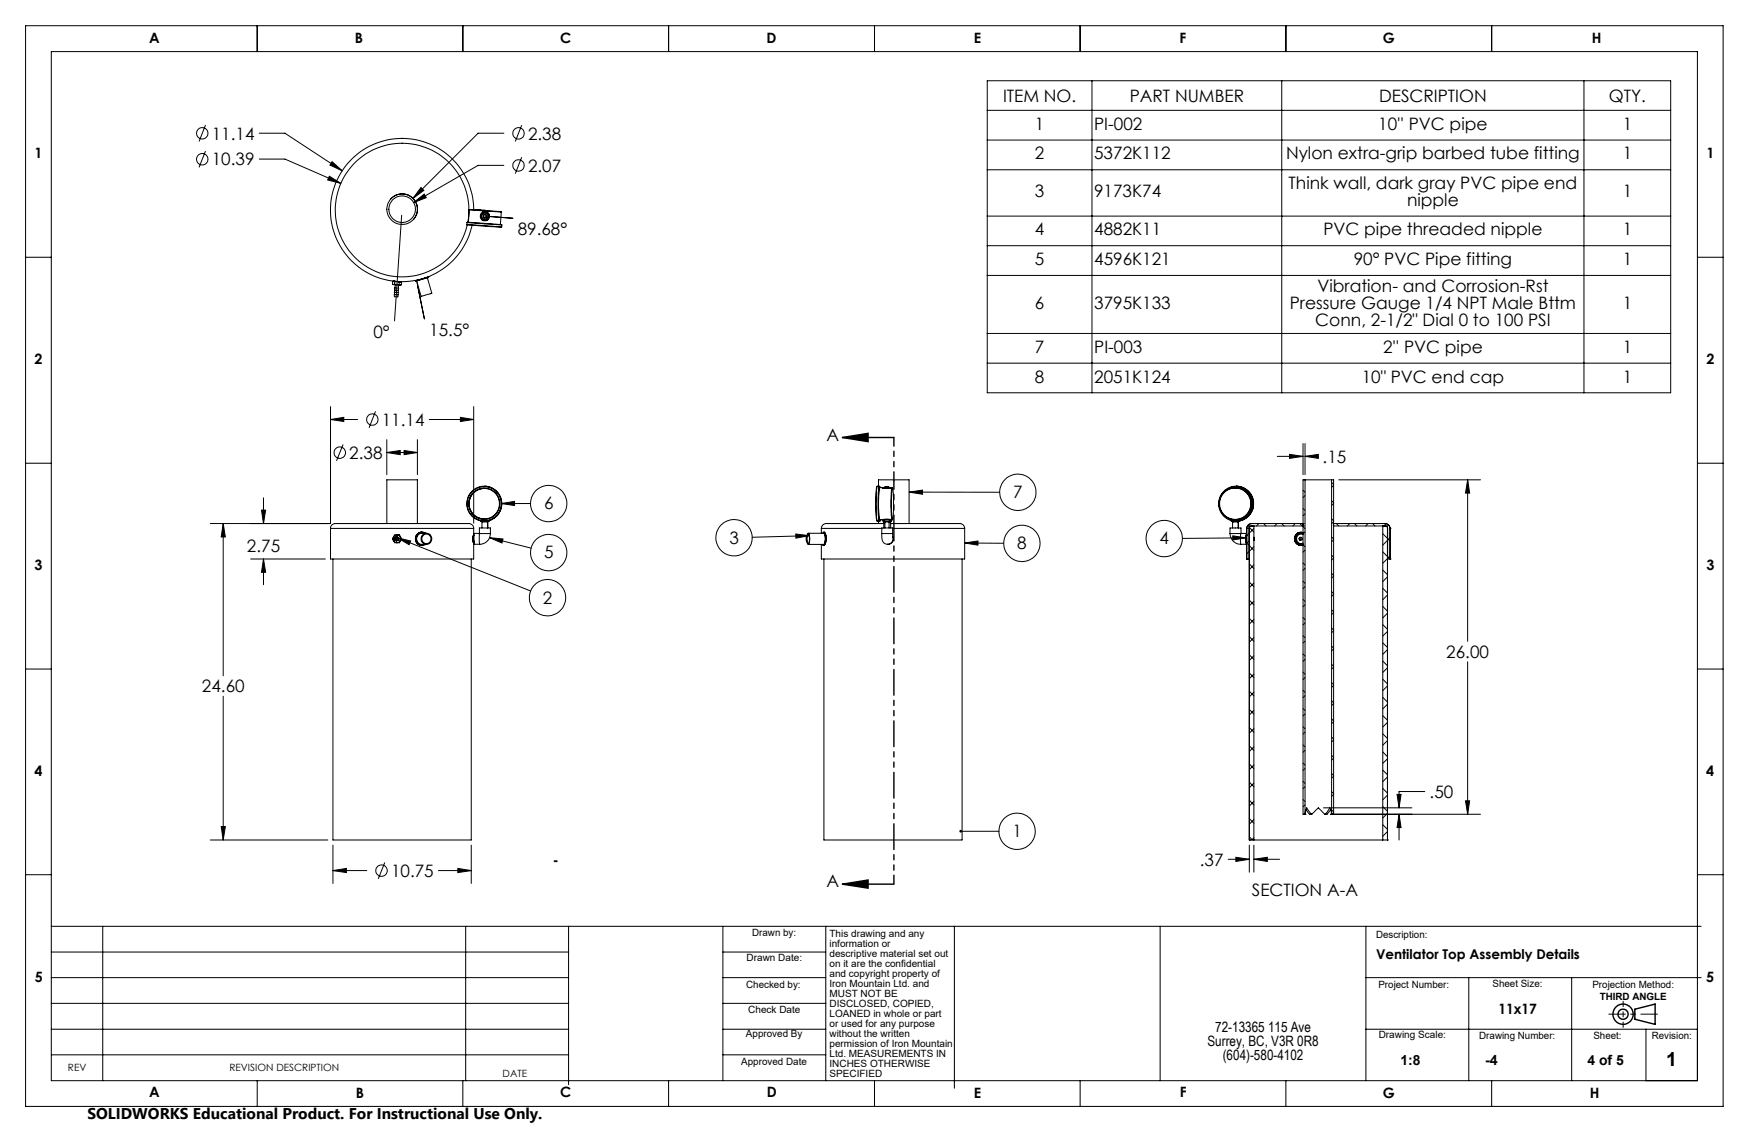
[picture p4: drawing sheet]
<svg xmlns="http://www.w3.org/2000/svg" width="432mm" height="279mm" viewBox="0 0 432 279" stroke-linecap="round" stroke-linejoin="round" font-family="sans-serif">
<g fill="none" stroke="#000" stroke-width=".35">
<path d="M208 108l6.3-1v2zM208 108h12.7M208 218.2l6.3-1v2zM208 218.2h12.7M403.6 249.1l5-1.3v5l-5-1.2z"/>
<circle cx="400.7" cy="250.3" r="2.5"/>
<circle cx="400.7" cy="250.3" r="1.25"/>
</g>
<path d="M397.2 250.3h12" fill="none" stroke="#000" stroke-width=".25" stroke-dasharray="15.2 1.3 1.3 1.3" stroke-dashoffset="11.1"/>
<path d="M400.7 247.1v6.5" fill="none" stroke="#000" stroke-width=".25" stroke-dasharray="15.2 1.3 1.3 1.3" stroke-dashoffset="13.9"/>
<g fill="none" stroke="#000" stroke-width=".25">
<path d="M6.3 6.4h419.1v266.7h-419.1zM12.7 12.7h406.4v254h-406.4zM63.5 6.4v6.3M114.3 6.4v6.3M165.1 6.4v6.3M215.9 6.4v6.3M243.7 19.9h168.8v77h-168.8zM266.7 6.4v6.3M269.6 19.9v77M316.4 19.9v77M317.5 6.4v6.3M368.3 6.4v6.3"/>
<path d="M391.1 19.9v77M50.7 30.9l-1.6 4M50.7 37.3l-1.6 4M64 32.9h6.3l14.2 9.3M64 39.3h6.3l13.8 6M82 39.9l2.5 2.3-3-1.5zM124.4 32.9h-6.4l-16 16.1M128.8 30.9l-1.6 4M128.8 38.8l-1.6 4.1M243.7 27.2h168.8M243.7 34.6h168.8M81.3 43.5l2.8 1.8-3.2-.9z"/>
<path d="M96.4 49.2a3.8 3.8 0 0 1 5.3-.5 3.8 3.8 0 0 1 .5 5.3M99.2 53.1l-1.8 26.1M102.1 50l2.6-2.1 .5 .9zM103.9 46.3l.7 .7-2.6 2zM115.3 55.4l7.2 .6h1.4M115.3 55.4l8.6 .6M115.3 54.9l8.6 .6M115.3 54.9v.5M115.5 54.9a16.5 16.5 0 0 0-21-18.9 16.5 16.5 0 0 0-6.9 27.4 16.5 16.5 0 0 0 27.4-6.7l.4-1.2M115.9 51.8l7.9 .6M115.9 51.8l-.3 3.1M116.9 51.8a17.7 17.7 0 0 0-25.5-15.8 17.7 17.7 0 0 0-3 29.9 17.7 17.7 0 0 0 28.2-10.3"/>
<path d="M117.2 51.8h1.3M118.5 51.8l1.3 .1M118.5 51.8v.1M119 54.1l.2 .1M119.1 54.3l.5 .2 .6-.1M119.2 52.5h-.1a.98 .98 0 0 0-.1 1.6M119.2 54.2l-.1 .1M119.2 54.2l1 .1M119.2 52.5l-.4 .9 .3 .6-.1 .1M119.2 52.3l.7-.1 .5 .2M119.2 52.3l.1 .1M119.2 52.3a1.18 1.18 0 0 0-.1 2"/>
<path d="M119.2 54.1v.1M119.3 52.4l1 .1M119.3 52.4v.2M119.3 52.4l-.1 .1M119.5 51.9h.3M119.7 53.3l6.9 .6-5.6-.5M119.8 51.9l.4 .1M120.1 54.2l.1 .1M120.2 54.3v.1M120.3 52.5l-.1 .1M120.3 54.2l-.1 .1M120.3 52.5l.1 .1"/>
<path d="M120.4 52.4l-.1 .1M120.4 52.4a1.18 1.18 0 0 1-.2 2M120.4 52.6a1.05 1.05 0 0 1-.1 1.6M120.4 52.6l-.1 .1a.85 .85 0 0 1-.1 1.4l.1 .1M123.8 52.4l-.3 3M123.9 55.5v.5M124.4 40.8h-6.4l-15.9 9.2M243.7 41.9h168.8M243.7 53.3h168.8M6.3 63.5h6.4M96.9 70.1l.3 .1M96.9 69.5v.6"/>
<path d="M97.2 70.2l.8 .1M97.2 69.4l.3 .1M97.2 69.4l.8 .1M97.2 69.4l-.3 .1M97.3 69.4h.1M97.4 72.7v.5l.8 .1 .1-.6M97.4 72.7h.9M97.4 70.2l.6 .1M97.4 70.2h-.2M97.4 72.1l1 .1-.2 .5M97.4 72.1v.6M97.5 71.6h.9l-.1 .6"/>
<path d="M97.5 71.6l-.1 .5M97.5 69.5l-.1 .7M97.5 71v.6M97.5 71l.9 .1-.1 .5M97.6 70.3l-.1 .7M98 70.3h.8M98 69.5l.8 .1M98 69.5h-.5M98 69.5l.6 .1M98.3 69.5h.1M98.3 69.5h.5M98.4 70.3v.8"/>
<path d="M98.5 70.2l-.5 .1M98.5 70.2l.3 .1M98.6 69.6l-.1 .6M98.8 69.6h.3M98.8 69.6h-.2M98.9 69.5h.1M98.9 69.5v.1M99.1 70.3h-.3M99.1 69.6v.7M102.6 69.3v.1M102.6 69.4h.1M102.6 69.2v.1"/>
<path d="M102.6 69.3h.1M103.3 69.1l-.7 .2M103.6 69l-1 .3M105.5 68.6l1.1 3.8-2.6 .8-1.1-3.9 1.9 9.4-1.7-8.1M105.7 68.4l.1 .1-3.2 .9M105.7 68.4l-3.1 1M105.7 68.3h.1M105.7 68.3l-.2 .1M105.7 68.3l-3.1 1.1M105.7 68.3v.1M243.7 60.6h168.8M243.7 68h168.8"/>
<path d="M419.1 63.5h6.3M243.7 82.3h168.8M243.7 89.6h168.8M6.3 114.3h6.4M81.6 103.5l3.3-.5v1zM81.6 100.4v28.8M81.6 103.5h6.7M84.7 109.7l-1.6 4M92.7 101.5l-1.6 4.1M95.5 111.7l3.3-.5v1zM95.5 108.5v8.7M95.5 111.7h7.5"/>
<path d="M95.5 111.7h.1M99.8 111.2l3.2 .5-3.2 .5zM103 108.5v8.7M106 103.5h10.9M113.7 103l3.2 .5-3.2 .5zM116.9 100.4v28.8M315.3 112.6h6.4M318.4 112.1l3.3 .5-3.3 .5zM321.7 109.5v7.7M322.2 112.6l3.3-.5v1zM322.2 109.5v7.7M322.2 112.6h3.1"/>
<path d="M322.2 118.4h6.6M322.2 118.4v82.6M322.2 118.4h-.5v82.6h.5M328.8 118.4h.4v82.6M328.8 119.1l.4 .5M328.8 118.4v82.6M329.2 119.8l-.4 .5M330.5 118.4h35M362.3 118.4l.5 3.3h-1zM362.3 118.4v39.9M419.1 114.3h6.3M51.9 129.2h29.6"/>
<path d="M55.1 129.2l.5 3.3h-1zM55.1 129.2v37.6M61.9 138h18.4M64.6 125.9h1l-.5 3.3zM65.1 138l.5 3.3h-1zM65.1 122.9v6.3M65.1 138v6.3M81.6 130.4a1.65 1.65 0 0 1 2.2-1.2h31.8a1.23 1.23 0 0 1 1.3 1.2M81.6 130.4v7.6h35.3v-4.2M81.6 130.4h35.3M82.2 138v69.3h34.1v-69.3M95.5 129.2v-10.8h7.5v10.8"/>
<path d="M97.2 133.5l.4 .4h.4M97.2 132.5v1M97.2 133.5l.2 .4h.6M97.2 132.5l-.3 .5 .3 .5M97.8 132.5a.49 .49 0 0 1 .5 .5 .49 .49 0 0 1-.5 .5M97.9 132.5a.5 .5 0 0 1 .5 .5 .5 .5 0 0 1-.5 .5M97.9 132.7l-.2 .3 .2 .3M98 132l.6 .2 .2 .3M98 132l-.6 .2-.2 .3M98 132h.5M98 133.9h.5M98 132h-.6l-.2 .5"/>
<path d="M98.1 132.8l3.3 .7-.4 .9zM98.1 132.8l32.9 13.1M98.5 132l.3 .5M98.5 132l.6 1M98.8 132.5l.3 .5M98.8 132.5v1M98.8 133.5l-.8 .4M98.8 133.5l-.3 .4M99.1 133l-.3 .5M99.1 133h.1M99.1 133l-.6 .9M102.6 133.1l.1 .5"/>
<path d="M102.7 132.4h.1M102.7 133.6h.1M102.7 132.4v1.2M103.1 131.8a1.52 1.52 0 0 1 1.9-.2 1.63 1.63 0 0 0-2.3 .8 1.63 1.63 0 0 0 1 2.2 1.68 1.68 0 0 1-.6-2.8zM104 131.3h.1M104 131.3a1.68 1.68 0 0 0-1.4 1.7 1.68 1.68 0 0 0 1.4 1.7M104 134.7h.1M105.1 134.4l-.8 .3-.6-.1M105.3 131.6h-1.1a1.38 1.38 0 0 0-1.3 1.4 1.38 1.38 0 0 0 1.3 1.4h1.1M116.9 132.2l-.2 .1v.8l.1 .7 .1-1.6 .1 1.6M116.9 132.5l-.2 .1 .1 1.2 .1-1.6v1.6M116.9 132.2h.1"/>
<path d="M116.9 133.8h.1M116.9 130.4l.1 3.4-.1-1.6M118.4 131.7h.1M118.4 131.7v-1.4h2.7v1.4M118.4 131.7h-1.3l-.2 1.3 .2 1.3h1.3M118.4 131.7v2.6M118.4 131.7h2.7M118.7 128.6l.9 .1M119.1 128.7v.1M119.6 120a4.3 4.3 0 0 1 4.3 4.3 4.3 4.3 0 0 1-4.3 4.4M119.6 120.5a3.8 3.8 0 0 0-3.8 3.8 3.8 3.8 0 0 0 3.8 3.8M120.3 128.7v.1"/>
<path d="M120.4 128.8h-1.4v1.5M120.4 128.8v1.5M120.8 128.5a.64 .64 0 0 1-.9 .2h-.3M120.9 132.7l3.3 .3-.3 1zM120.9 132.7l10.2 2.6M121.1 131.7a2.65 2.65 0 0 1-2.7 2.6M123.8 124.3l3.2-.5v1zM123.8 124.3h7.2M196.5 131.8l3.3 .4-3.3 .6zM199.2 132.6h-.2v.8h.2M199.4 131.7h.1a.66 .66 0 0 1 .4 .8v1a.51 .51 0 0 1 0 .5 .51 .51 0 0 1-.5 .3l-.3-1.2zM199.4 131.9a.5 .5 0 0 1 .4 .7l-.2 1.5a.9 .9 0 0 1-.4-1.2z"/>
<path d="M199.5 131.6h3.8a2.63 2.63 0 0 1 0 2.8h-3.8M199.8 132.2l-14.1 .4M202.8 130.4h14.9M202.8 130.4v1.2M203.1 131.6l.1-.2a.49 .49 0 0 1 .5 .2 .49 .49 0 0 1 0 .6l.1 1.3M203.1 134.4l.1 .2M203.3 134.7h.1M203.4 138v69.3h34.1v-69.3M203.4 131.3h.1M203.7 134.2l-.3 .5M203.7 134.2a.29 .29 0 0 1-.1 .4 .29 .29 0 0 1-.4 0M203.8 131.6l.2 1.3"/>
<path d="M203.8 133.5l-.2 1M203.8 133.5l-.1 .7M203.9 133.8v-1.3a.92 .92 0 0 0-.6-1.1 2.53 2.53 0 0 1 .5 2.7M216.4 120.2l-.2 5.5 .1 2.1 .3 .9M216.6 120l-.2 .2M216.6 120l-.2 1-.1 3.1 .1 3.5 .2 1.1M216.6 120h.5M216.6 128.7h.5M216.9 120v-1.6h7.5v10.8M216.9 128.7v.5M217.1 120l.1 .1M217.1 128.7h.1"/>
<path d="M217.1 120l-.3 2.8v4.2l.3 1.7M217.2 120.1l-.3 1.7v4.1l.1 2.2 .2 .5v-.2M217.2 120.1l.1 .3M217.2 128.4l-.1 .3M217.3 128.3l-.1 .1M217.7 131.7a2.18 2.18 0 0 0 1.2 2.6 1.36 1.36 0 0 0 1.4-.5 1.36 1.36 0 0 0 .1-1.4M217.7 131.7v-1.4h2.7v1.4M217.7 131.7h2.7M217.8 128.3l.2 .2M217.8 120.4h.2M217.8 120.4h-.7l-.2 3.2 .1 4.2 .2 .5h.6M217.8 120.4h.1"/>
<path d="M217.9 120.4h.1M218 120.4h.1M218 128.5v.2h2.1v-.2M218 128.5l.8-.2 1.2 .2M218.1 120.4h1.7zM218.1 120.4h.1M218.2 129.2h-14.1a1.23 1.23 0 0 0-1.3 1.2M218.4 128.7v.1M218.5 128.8h-.3v1.5M218.5 120.2h.9M218.5 128.8h1M218.5 120.2v.2"/>
<path d="M218.5 128.8v1.5M219.4 120.2v.2M219.5 128.8h.4v1.5M219.5 128.8v1.5M219.6 128.7v.1M219.9 129.2h17a1.22 1.22 0 0 1 1.3 1.2M219.9 120.4h.1M219.9 120.4h-1.9M220 128.5h.1M220.1 120.4h-.2M220.1 120.4h.1M220.2 128.3l-.2 .2"/>
<path d="M220.2 128.3l-1.5-.2-.9 .2M220.2 128.3h.1M220.2 120.4l.2 .1M220.2 128.3l-.1 .2M220.2 120.4l-.2 3.2 .2 4.7M220.3 120.5l.3 1.3v2.6a9 9 0 0 1-.3 3.8l-.2-3zM220.4 128.1l-.2 .2M220.4 131.7v1M220.4 130.4h17.8M220.4 132.6a1.32 1.32 0 0 1-1.3 1.7M224.4 121.5h22.4M224.4 121.5l3.4-.5v1z"/>
<path d="M238.2 134l3.2-.5v1zM238.2 130.4v7.6h-35.4v-3.6M238.2 134l9.6 .1M303.7 131.7a2.65 2.65 0 0 0 2.6 2.6M303.7 131.7h2.6M303.9 128.2l.1 .5h2.1v-.4M304 128.4a4.2 4.2 0 0 1-2.2-6.6 4.2 4.2 0 0 1 6.9 .2 4.2 4.2 0 0 1-2.6 6.4M304 128.3l.8 .2M304.2 120.4h.1M304.2 120.4h1.7M304.3 132.3l3.3 .5-3.3 .5zM304.4 128.7v.1"/>
<path d="M304.6 120.2h.9M304.6 120.2v.2M304.7 128.3h.5M304.7 128.3a4 4 0 0 1-3.1-6 4 4 0 0 1 6.7 0 4 4 0 0 1-3.1 6M304.7 128.3l.1 .2M304.8 128.5h.4M304.9 120.4h.1M305 120.4h.5M305.2 120h.1M305.2 128.3v.2M305.2 120a4.3 4.3 0 0 1 4.3 3.9 4.3 4.3 0 0 1-3.4 4.7 4.3 4.3 0 0 0 3.3-4.7 4.3 4.3 0 0 0-4.2-3.9zM305.2 120a4.3 4.3 0 0 0-4.3 3.7 4.3 4.3 0 0 0 3.1 4.8"/>
<path d="M305.5 120.2v.2M305.5 120.4l.6 .1M305.5 120.4l.7 .1-.3-.1M305.6 120.4h.3M305.6 128.7v.1M305.7 128.8h-1.4v1.5M305.7 128.8l.1 1.5M305.7 128.8v1.5M305.9 120.4a4 4 0 0 1 3.2 3.8 4 4 0 0 1-3 4M305.9 120.4v.1M306 128.2h.1M306.1 128.2v.1"/>
<path d="M306.1 128.2l.1-.1-1 .2M306.1 128.3l-.9 .2M306.3 131.7v2.6M306.3 134.3h1.4M306.4 131.7h-.1M306.4 131.7v-1.4h-2.7v1.4M306.4 131.7h1.3M307.6 133.1l.1 .7M307.6 132.8l-15.7 .1M307.7 132.3l.1 1.5M307.7 132.3l-.1 .8M307.7 132.2h.1"/>
<path d="M307.7 133.8h.1M307.7 132.2v1.6M307.7 132.2v.1M307.8 132.2l-.1-.5v2.6l.1-.4M307.8 138h.1M307.8 130.4h.1M307.8 138h.6M307.8 130.4v7.6M307.8 133.8h.1M307.8 134.1l1.8 1.7M308 129.8l.4 .4M308.4 138h.1"/>
<path d="M308.4 133.6v.1M308.4 139.2l1.2 1.1M308.4 130.2l1.2 1.1M309 129.2a1.2 1.2 0 0 0-1.2 1.2M309 129.2a1.24 1.24 0 0 0-1.2 1.2M309 129.8l-.4 .1-.2 .5M309 129.2h.1M309 129.2h12.7M309.6 129.8v77.5M309.6 130.5l-1.8 1.7M309.6 134.9l-1.8 1.8M309.6 139.4l-1.2 1.2"/>
<path d="M309.6 132.6v.8zM310.8 129.2l-.6 .6M312 129.2l.6 .6M315.3 129.2l-.6 .6M316.4 129.2l.6 .6M319.7 133.3a1.48 1.48 0 0 0 2 1.1M319.8 129.2l-.6 .6M320.1 131.8l-.4 .7v.8M320.1 131.8a1.62 1.62 0 0 0 .2 2.3M320.1 131.8l.8-.4 .8 .1a1.58 1.58 0 0 0-2.1 1.5 1.58 1.58 0 0 0 2.1 1.5l.5 .5M320.3 131.9l-.1 .1a1.56 1.56 0 0 0 .1 2.1M320.9 129.2l.6 .6"/>
<path d="M320.9 132.6a.37 .37 0 0 1 .3 .4 .37 .37 0 0 1-.3 .4M321.3 131.4h.1M321.3 131.4a1.59 1.59 0 0 0-1.7 1.6 1.59 1.59 0 0 0 1.7 1.6M321.3 134.6h.1M321.3 131.4a1.53 1.53 0 0 0-1.6 1.9M321.7 129.2h.1M321.7 129.8h.1M321.7 131.7a1.41 1.41 0 0 0-1.8 1.3 1.41 1.41 0 0 0 1.8 1.3M321.7 131.6a1.47 1.47 0 0 0-1.7 .7 1.47 1.47 0 0 0 .3 1.8M321.7 131.9a1.15 1.15 0 0 0-1.6 1.1 1.15 1.15 0 0 0 1.6 1.1M321.7 129.8h-13.3v77.5M321.7 121l.5 .5"/>
<path d="M321.7 139l.5 .5M321.7 130l.5 .5M321.7 125.5l.5 .5M322.2 135.8l-.5 .5M322.2 122.3l-.5 .5M322.2 126.8l-.5 .5M322.2 131.3l-.5 .5M328.8 128.1l.4 .5M328.8 123.6l.4 .5M328.8 137.1l.4 .4M328.8 132.5l.4 .5M329.2 129.2h12.8"/>
<path d="M329.2 129.8h13.3v77.5M329.2 128.7l-.4 .5M329.2 124.2l-.4 .5M329.2 137.7l-.4 .5M329.2 133.2l-.4 .5M329.9 129.2l.6 .6M333.2 129.2l-.6 .6M334.4 129.2l.6 .6M337.7 129.2l-.6 .6M338.9 129.2l.6 .6M341.4 129.8v77.5M341.4 136.2l1.7 1.8"/>
<path d="M341.4 131.7l1.1 1.2M342 129.2a1.2 1.2 0 0 1 1.2 1.2M342 129.8l.4 .2 .2 .4v7.6M342 129.2h.1a1.22 1.22 0 0 1 1.1 1.2M342 129.2h.1M342.2 129.3l-.8 .8M342.5 133.4l-1.1 1.1M342.5 137.9l-1.1 1.1M342.5 138h.1M342.6 138h.6M342.6 132.9l.6 .6M343.2 138h.1"/>
<path d="M343.2 130.4h.1M343.2 137.3l-.6 .6M343.2 132.8l-.6 .5M343.2 130.4v7.6M308.4 157.1l1.2 1.2M308.4 152.6l1.2 1.2M308.4 148.1l1.2 1.2M308.4 143.7l1.2 1.1M309.6 143.9l-1.2 1.2M309.6 148.4l-1.2 1.1M309.6 152.9l-1.2 1.2M309.6 157.4l-1.2 1.1"/>
<path d="M321.7 143.5l.5 .5M321.7 156.9l.5 .5M321.7 152.4l.5 .5M321.7 148l.5 .4M322.2 149.3l-.5 .5M322.2 153.7l-.5 .5M322.2 140.3l-.5 .5M322.2 144.8l-.5 .5M322.2 158.3l-.5 .4M328.8 159.5l.4 .5M328.8 141.5l.4 .5M328.8 155l.4 .5"/>
<path d="M328.8 146l.4 .5M328.8 150.5l.4 .5M329.2 142.2l-.4 .5M329.2 146.7l-.4 .5M329.2 155.7l-.4 .5M329.2 151.2l-.4 .5M341.4 158.7l1.1 1.1M341.4 154.2l1.1 1.1M341.4 149.7l1.1 1.1M341.4 145.2l1.1 1.2M341.4 140.7l1.1 1.2M342.5 146.9l-1.1 1.1"/>
<path d="M342.5 142.4l-1.1 1.1M342.5 151.3l-1.1 1.2M342.5 155.9l-1.1 1.1M6.3 165.1h6.4M55.1 171.8v35.5M308.4 179.6l1.2 1.1M308.4 175.1l1.2 1.1M308.4 170.6l1.2 1.2M308.4 166.1l1.2 1.2M308.4 161.6l1.2 1.2M309.6 161.9l-1.2 1.1M309.6 166.4l-1.2 1.1"/>
<path d="M309.6 170.9l-1.2 1.1M309.6 175.3l-1.2 1.2M309.6 179.8l-1.2 1.2M321.7 165.9l.5 .5M321.7 179.4l.5 .5M321.7 161.4l.5 .5M321.7 174.9l.5 .5M321.7 170.4l.5 .5M322.2 167.2l-.5 .5M322.2 162.7l-.5 .5M322.2 171.7l-.5 .5M322.2 176.2l-.5 .5"/>
<path d="M328.8 173l.4 .5M328.8 177.4l.4 .5M328.8 168.5l.4 .5M328.8 164l.4 .5M329.2 160.2l-.4 .5M329.2 173.6l-.4 .5M329.2 178.1l-.4 .5M329.2 169.2l-.4 .5M329.2 164.7l-.4 .4M341.4 176.6l1.1 1.2M341.4 172.1l1.1 1.2M341.4 167.6l1.1 1.2"/>
<path d="M341.4 163.2l1.1 1.1M342.5 160.3l-1.1 1.2M342.5 164.8l-1.1 1.2M342.5 169.3l-1.1 1.2M342.5 173.8l-1.1 1.2M342.5 178.3l-1.1 1.2M362.3 163.3v37.7M419.1 165.1h6.3M308.4 197.5l1.2 1.2M308.4 193l1.2 1.2M308.4 188.6l1.2 1.1M308.4 184.1l1.2 1.1"/>
<path d="M309.6 184.3l-1.2 1.2M309.6 188.8l-1.2 1.2M309.6 193.3l-1.2 1.2M309.6 197.8l-1.2 1.2M321.7 197.3l.5 .5M321.7 192.9l.5 .5M321.7 188.3l.5 .5M321.7 183.9l.5 .5M322.2 180.7l-.5 .5M322.2 185.2l-.5 .5M322.2 194.2l-.5 .5M322.2 198.6l-.5 .5"/>
<path d="M322.2 189.7l-.5 .4M322.4 199.8l.9 1.2h.5M326.7 199.4h21.9M328.5 199.8l-.9 1.2h-.4M328.8 186.4l.4 .5M328.8 190.9l.4 .5M328.8 199.9l.4 .5M328.8 195.4l.4 .5M328.8 181.9l.4 .5M329.2 187.1l-.4 .5M329.2 191.6l-.4 .5M329.2 196.1l-.4 .5"/>
<path d="M329.2 182.6l-.4 .5M341.4 199.1l1.1 1.1M341.4 194.6l1.1 1.2M341.4 190.1l1.1 1.1M341.4 185.6l1.1 1.2M341.4 181.1l1.1 1.2M342.5 182.8l-1.1 1.1M342.5 187.3l-1.1 1.1M342.5 191.8l-1.1 1.1M342.5 196.3l-1.1 1.1M344.9 196.1h1l-.5 3.3zM351.8 195.4h-6.4v4"/>
<path d="M361.8 197.7h1l-.5 3.3zM6.3 215.9h6.4M51.9 207.3h29M54.6 204h1l-.5 3.3zM82.2 214.9l3.3-.6v1.1zM82.2 208.6v9.5M82.2 214.9h8.4M95 212.9l-1.6 4M108.2 214.9h8.1M113 214.3l3.3 .6-3.3 .5zM116.3 208.6v9.5M237.2 205.2h9.4"/>
<path d="M303.2 212.1h5.2M305.1 211.6l3.3 .5-3.3 .5zM308.4 207.3h.1M308.4 207.3h1.2M308.4 208.6v6.7M308.4 206.5l.8 .8M308.4 202l1.2 1.2M309.6 207.3h31.8M309.6 202.3l-1.2 1.1M309.6 206.8l-.6 .5M309.6 212.1l3.3-.5v1zM309.6 208.6v6.7"/>
<path d="M309.6 212.1h6.3M322.2 201l.4-1.6 1.2 1.6M322.2 201h.1M323.8 201l1.7-1.6 1.7 1.6M327.2 201l1.1-1.6 .5 1.6M328.4 201h37.1M328.8 201h.1M329.2 200.6l-.3 .4M341.4 207.3h1.1M341.4 203.6l1.1 1.1M342.5 200.7l-1.1 1.2M342.5 205.2l-1.1 1.2"/>
<path d="M342.5 207.3h.1M345.4 201l.5 3.3h-1zM345.4 201v6.3M419.1 215.9h6.3M12.7 228.6h407.3M12.7 235h127.7M25.4 228.6v38.1M115 228.6v38.1M140.4 228.6v39.1M178.5 235h25.4M178.5 228.6v38.1M203.9 228.6v38.1"/>
<path d="M235.6 228.6v40M286.4 228.6v38.1M337.2 228.6v38.1M12.7 254h127.7M12.7 241.3h127.7M12.7 247.7h127.7M178.5 254h25.4M178.5 241.3h25.4M178.5 247.7h25.4M337.2 254h81.9M337.2 241.3h82.8M362.6 241.3v25.4"/>
<path d="M388 241.3v25.4M406.4 254v12.7M12.7 260.4h127.7M63.5 266.7v6.4M114.3 266.7v6.4M165.1 266.7v6.4M178.5 260.4h25.4M215.9 266.7v6.4M266.7 266.7v6.4M317.5 266.7v6.4M368.3 266.7v6.4"/>
<circle cx="49.9" cy="39.3" r="1.4"/>
<circle cx="49.9" cy="32.9" r="1.4"/>
<circle cx="128" cy="32.9" r="1.41"/>
<circle cx="99.3" cy="51.6" r="3.8"/>
<circle cx="99.3" cy="51.6" r="3.3"/>
<circle cx="119.7" cy="53.4" r=".83"/>
<circle cx="119.7" cy="53.3" r=".34"/>
<circle cx="119.7" cy="53.4" r=".48"/>
<circle cx="119.7" cy="53.3" r=".88"/>
<circle cx="128" cy="40.8" r="1.42"/>
<circle cx="83.9" cy="111.7" r="1.41"/>
<circle cx="91.9" cy="103.5" r="1.41"/>
<circle cx="97.8" cy="133" r=".43"/>
<circle cx="97.8" cy="133" r=".33"/>
<circle cx="97.8" cy="133" r=".49"/>
<circle cx="105.3" cy="133" r="1.16"/>
<circle cx="105.3" cy="133" r="1.36"/>
<circle cx="119.5" cy="124.3" r="3.9"/>
<circle cx="119.5" cy="124.3" r="3.8"/>
<circle cx="119.5" cy="124.3" r="4.3"/>
<circle cx="119.5" cy="124.3" r="4.2"/>
<circle cx="135.5" cy="124.3" r="4.5"/>
<circle cx="135.5" cy="136.4" r="4.5"/>
<circle cx="181.2" cy="132.7" r="4.5"/>
<circle cx="251.3" cy="121.5" r="4.5"/>
<circle cx="252.3" cy="134.1" r="4.5"/>
<circle cx="287.4" cy="132.9" r="4.5"/>
<circle cx="305" cy="124.3" r="3.9"/>
<circle cx="321.1" cy="133" r=".39"/>
<circle cx="135.2" cy="147.5" r="4.5"/>
<circle cx="94.2" cy="214.9" r="1.41"/>
<circle cx="251.1" cy="205.2" r="4.5"/>
</g>
<path d="M220.7 118.6v99.6M220.7 118.6v-10.6" fill="none" stroke="#000" stroke-width=".35" stroke-dasharray="6.3 1.3 1.3 1.3 1.3 1.3" stroke-dashoffset="4.2"/>
<g fill="#000">
<path d="M123.8 124.3l3.2-.5v1zM120.9 132.7l3.3 .3-.3 1zM98.1 132.8l3.3 .7-.4 .9zM196.5 131.8l3.3 .4-3.3 .6zM237 204.9l-.1 .3h.3h-.3a.34 .34 0 0 0 .4 .3 .34 .34 0 0 0 .2-.5 .34 .34 0 0 0-.5-.1zM224.4 121.5l3.4-.5v1zM238.2 134l3.2-.5v1zM304.3 132.3l3.3 .5-3.3 .5z"/>
<path d="M82.2 214.9l3.3-.6v1.1zM113 214.3l3.3 .6-3.3 .5zM95.5 111.7l3.3-.5v1zM99.8 111.2l3.2 .5-3.2 .5zM81.6 103.5l3.3-.5v1zM113.7 103l3.2 .5-3.2 .5zM64.6 125.9h1l-.5 3.3zM65.1 138l.5 3.3h-1zM55.1 129.2l.5 3.3h-1zM54.6 204h1l-.5 3.3zM103.9 46.3l-1.9 2.7 2.6-2zM102.1 50l3.1-1.2-.5-.9zM82 39.9l-.5 .8 3 1.5zM81.3 43.5l-.4 .9 3.2 .9zM309.6 212.1l3.3-.5v1zM305.1 211.6l3.3 .5-3.3 .5zM322.2 112.6l3.3-.5v1zM318.4 112.1l3.3 .5-3.3 .5zM345.4 201l.5 3.3h-1zM344.9 196.1h1l-.5 3.3zM361.8 197.7h1l-.5 3.3zM362.3 118.4l.5 3.3h-1z"/>
<path d="M208 218.2l6.3-1v2zM208 108l6.3-1v2z"/>
</g>
<text font-size="4.8" x="411.4" y="263.1">1</text>
<g font-size="4.2">
<text x="247.6" y="25.1">ITEM NO.</text>
<text x="278.9" y="25.1">PART NUMBER</text>
<text x="340.5" y="25.1">DESCRIPTION</text>
<text x="397.2" y="25.1">QTY.</text>
<text x="52.3" y="34.4">11.14</text>
<text x="130.4" y="34.4">2.38</text>
<text x="255.5" y="32">1</text>
<text x="270.1" y="32">PI-002</text>
<text x="340.3" y="32">10'' PVC pipe</text>
<text x="400.6" y="32">1</text>
<text x="52.3" y="40.8">10.39</text>
<text x="255.5" y="39.4">2</text>
<text x="270.1" y="39.4">5372K112</text>
<text x="317.5" y="39.4">Nylon extra-grip barbed tube fitting</text>
<text x="400.6" y="39.4">1</text>
<text x="130.4" y="42.4">2.07</text>
<text x="318.1" y="46.7">Think wall, dark gray PVC pipe end</text>
<text x="255.5" y="48.7">3</text>
<text x="270.1" y="48.7">9173K74</text>
<text x="347.4" y="50.8">nipple</text>
<text x="400.6" y="48.7">1</text>
<text x="127.8" y="58">89.68°</text>
<text x="255.5" y="58.1">4</text>
<text x="270.1" y="58.1">4882K11</text>
<text x="326.7" y="58.1">PVC pipe threaded nipple</text>
<text x="400.6" y="58.1">1</text>
<text x="255.5" y="65.4">5</text>
<text x="270.1" y="65.4">4596K121</text>
<text x="334.2" y="65.4">90° PVC Pipe fitting</text>
<text x="400.6" y="65.4">1</text>
<text x="255.5" y="76.3">6</text>
<text x="270.1" y="76.3">3795K133</text>
<text x="318.4" y="76.3">Pressure Gauge 1/4 NPT Male Bttm</text>
<text x="325.2" y="72.2">Vibration- and Corrosion-Rst</text>
<text x="400.6" y="76.3">1</text>
<text x="92.2" y="83.3">0°</text>
<text x="106" y="82.8">15.5°</text>
<text x="324.7" y="80.4">Conn, 2-1/2&quot; Dial 0 to 100 PSI</text>
<text x="255.5" y="87.1">7</text>
<text x="270.1" y="87.1">PI-003</text>
<text x="341.4" y="87.1">2'' PVC pipe</text>
<text x="400.6" y="87.1">1</text>
<text x="255.5" y="94.4">8</text>
<text x="270.1" y="94.4">2051K124</text>
<text x="336.2" y="94.4">10&quot; PVC end cap</text>
<text x="400.6" y="94.4">1</text>
<text x="94.3" y="105.1">11.14</text>
<text x="86.2" y="113.3">2.38</text>
<text x="204.1" y="108.7">A</text>
<text x="326.5" y="114.2">.15</text>
<text x="134.3" y="125.7">6</text>
<text x="250.1" y="123">7</text>
<text x="61" y="136.2">2.75</text>
<text x="134.3" y="137.8">5</text>
<text x="180.1" y="134.2">3</text>
<text x="251.1" y="135.6">8</text>
<text x="286.3" y="134.4">4</text>
<text x="134" y="149">2</text>
<text x="357.1" y="162.4">26.00</text>
<text x="49.9" y="170.9">24.60</text>
<text x="352.9" y="197">.50</text>
<text x="249.9" y="206.6">1</text>
<text x="296.2" y="213.7">.37</text>
<text x="96.5" y="216.4">10.75</text>
<text x="204.1" y="219">A</text>
<text x="309.1" y="221">SECTION A-A</text>
</g>
<text font-size="3.8" x="21.6" y="276.3">SOLIDWORKS Educational Product. For Instructional Use Only.</text>
<g font-size="3.5">
<text x="36.8" y="10.5">A</text>
<text x="87.6" y="10.5">B</text>
<text x="138.3" y="10.5">C</text>
<text x="189.3" y="10.5">D</text>
<text x="240.4" y="10.5">E</text>
<text x="291.2" y="10.6">F</text>
<text x="341.4" y="10.5">G</text>
<text x="393" y="10.5">H</text>
<text x="8.5" y="39.1">1</text>
<text x="421.3" y="39.1">1</text>
<text x="8.6" y="89.9">2</text>
<text x="421.3" y="90">2</text>
<text x="8.5" y="140.7">3</text>
<text x="421.3" y="140.7">3</text>
<text x="8.5" y="191.5">4</text>
<text x="421.2" y="191.5">4</text>
<text x="136.5" y="213.4">-</text>
<text x="8.6" y="242.3">5</text>
<text x="421.2" y="242.3">5</text>
<text x="369.9" y="250.3">11x17</text>
<text x="300" y="254.6">72-13365 115 Ave</text>
<text x="298.1" y="258.1">Surrey, BC, V3R 0R8</text>
<text x="301.9" y="261.7">(604)-580-4102</text>
<text x="366.6" y="262.9">-4</text>
<text x="36.8" y="270.9">A</text>
<text x="87.9" y="270.9">B</text>
<text x="138.3" y="270.8">C</text>
<text x="189.3" y="270.9">D</text>
<text x="240.4" y="270.9">E</text>
<text x="291.3" y="270.9">F</text>
<text x="341.4" y="270.9">G</text>
<text x="392.5" y="270.9">H</text>
</g>
<g font-size="3.4">
<text x="345.8" y="262.9">1:8</text>
<text x="391.9" y="262.9">4 of 5</text>
</g>
<text font-size="3.3" x="339.7" y="236.8">Ventilator Top Assembly Details</text>
<g font-size="2.5">
<text x="185.7" y="231.1">Drawn by:</text>
<text x="204.8" y="231.2">This drawing and any</text>
<text x="204.8" y="233.7">information or</text>
<text x="339.7" y="231.6">Description:</text>
<text x="184.3" y="237.2">Drawn Date:</text>
<text x="204.8" y="236.2">descriptive material set out</text>
<text x="204.8" y="238.6">on it are the confidential</text>
<text x="184.2" y="243.8">Checked by:</text>
<text x="204.8" y="241.1">and copyright property of</text>
<text x="204.8" y="243.6">Iron Mountain Ltd. and</text>
<text x="340.3" y="243.7">Project Number:</text>
<text x="368.5" y="243.7">Sheet Size:</text>
<text x="393.1" y="243.9">Projection Method:</text>
<text x="184.7" y="250">Check Date</text>
<text x="204.8" y="246">MUST NOT BE</text>
<text x="204.8" y="248.5">DISCLOSED, COPIED,</text>
<text x="204.8" y="251">LOANED in whole or part</text>
<text x="394.9" y="246.7">THIRD ANGLE</text>
<text x="184.2" y="255.9">Approved By</text>
<text x="204.8" y="253.4">or used for any purpose</text>
<text x="204.8" y="255.9">without the written</text>
<text x="340.4" y="256.2">Drawing Scale:</text>
<text x="365.2" y="256.4">Drawing Number:</text>
<text x="393.4" y="256.4">Sheet:</text>
<text x="407.8" y="256.4">Revision:</text>
<text x="183" y="262.8">Approved Date</text>
<text x="204.8" y="258.4">permission of Iron Mountain</text>
<text x="204.8" y="260.9">Ltd. MEASUREMENTS IN</text>
<text x="204.8" y="263.3">INCHES OTHERWISE</text>
<text x="16.8" y="264.2">REV</text>
<text x="56.7" y="264.3">REVISION DESCRIPTION</text>
<text x="124.1" y="265.8">DATE</text>
<text x="204.8" y="265.8">SPECIFIED</text>
</g>
</svg>
